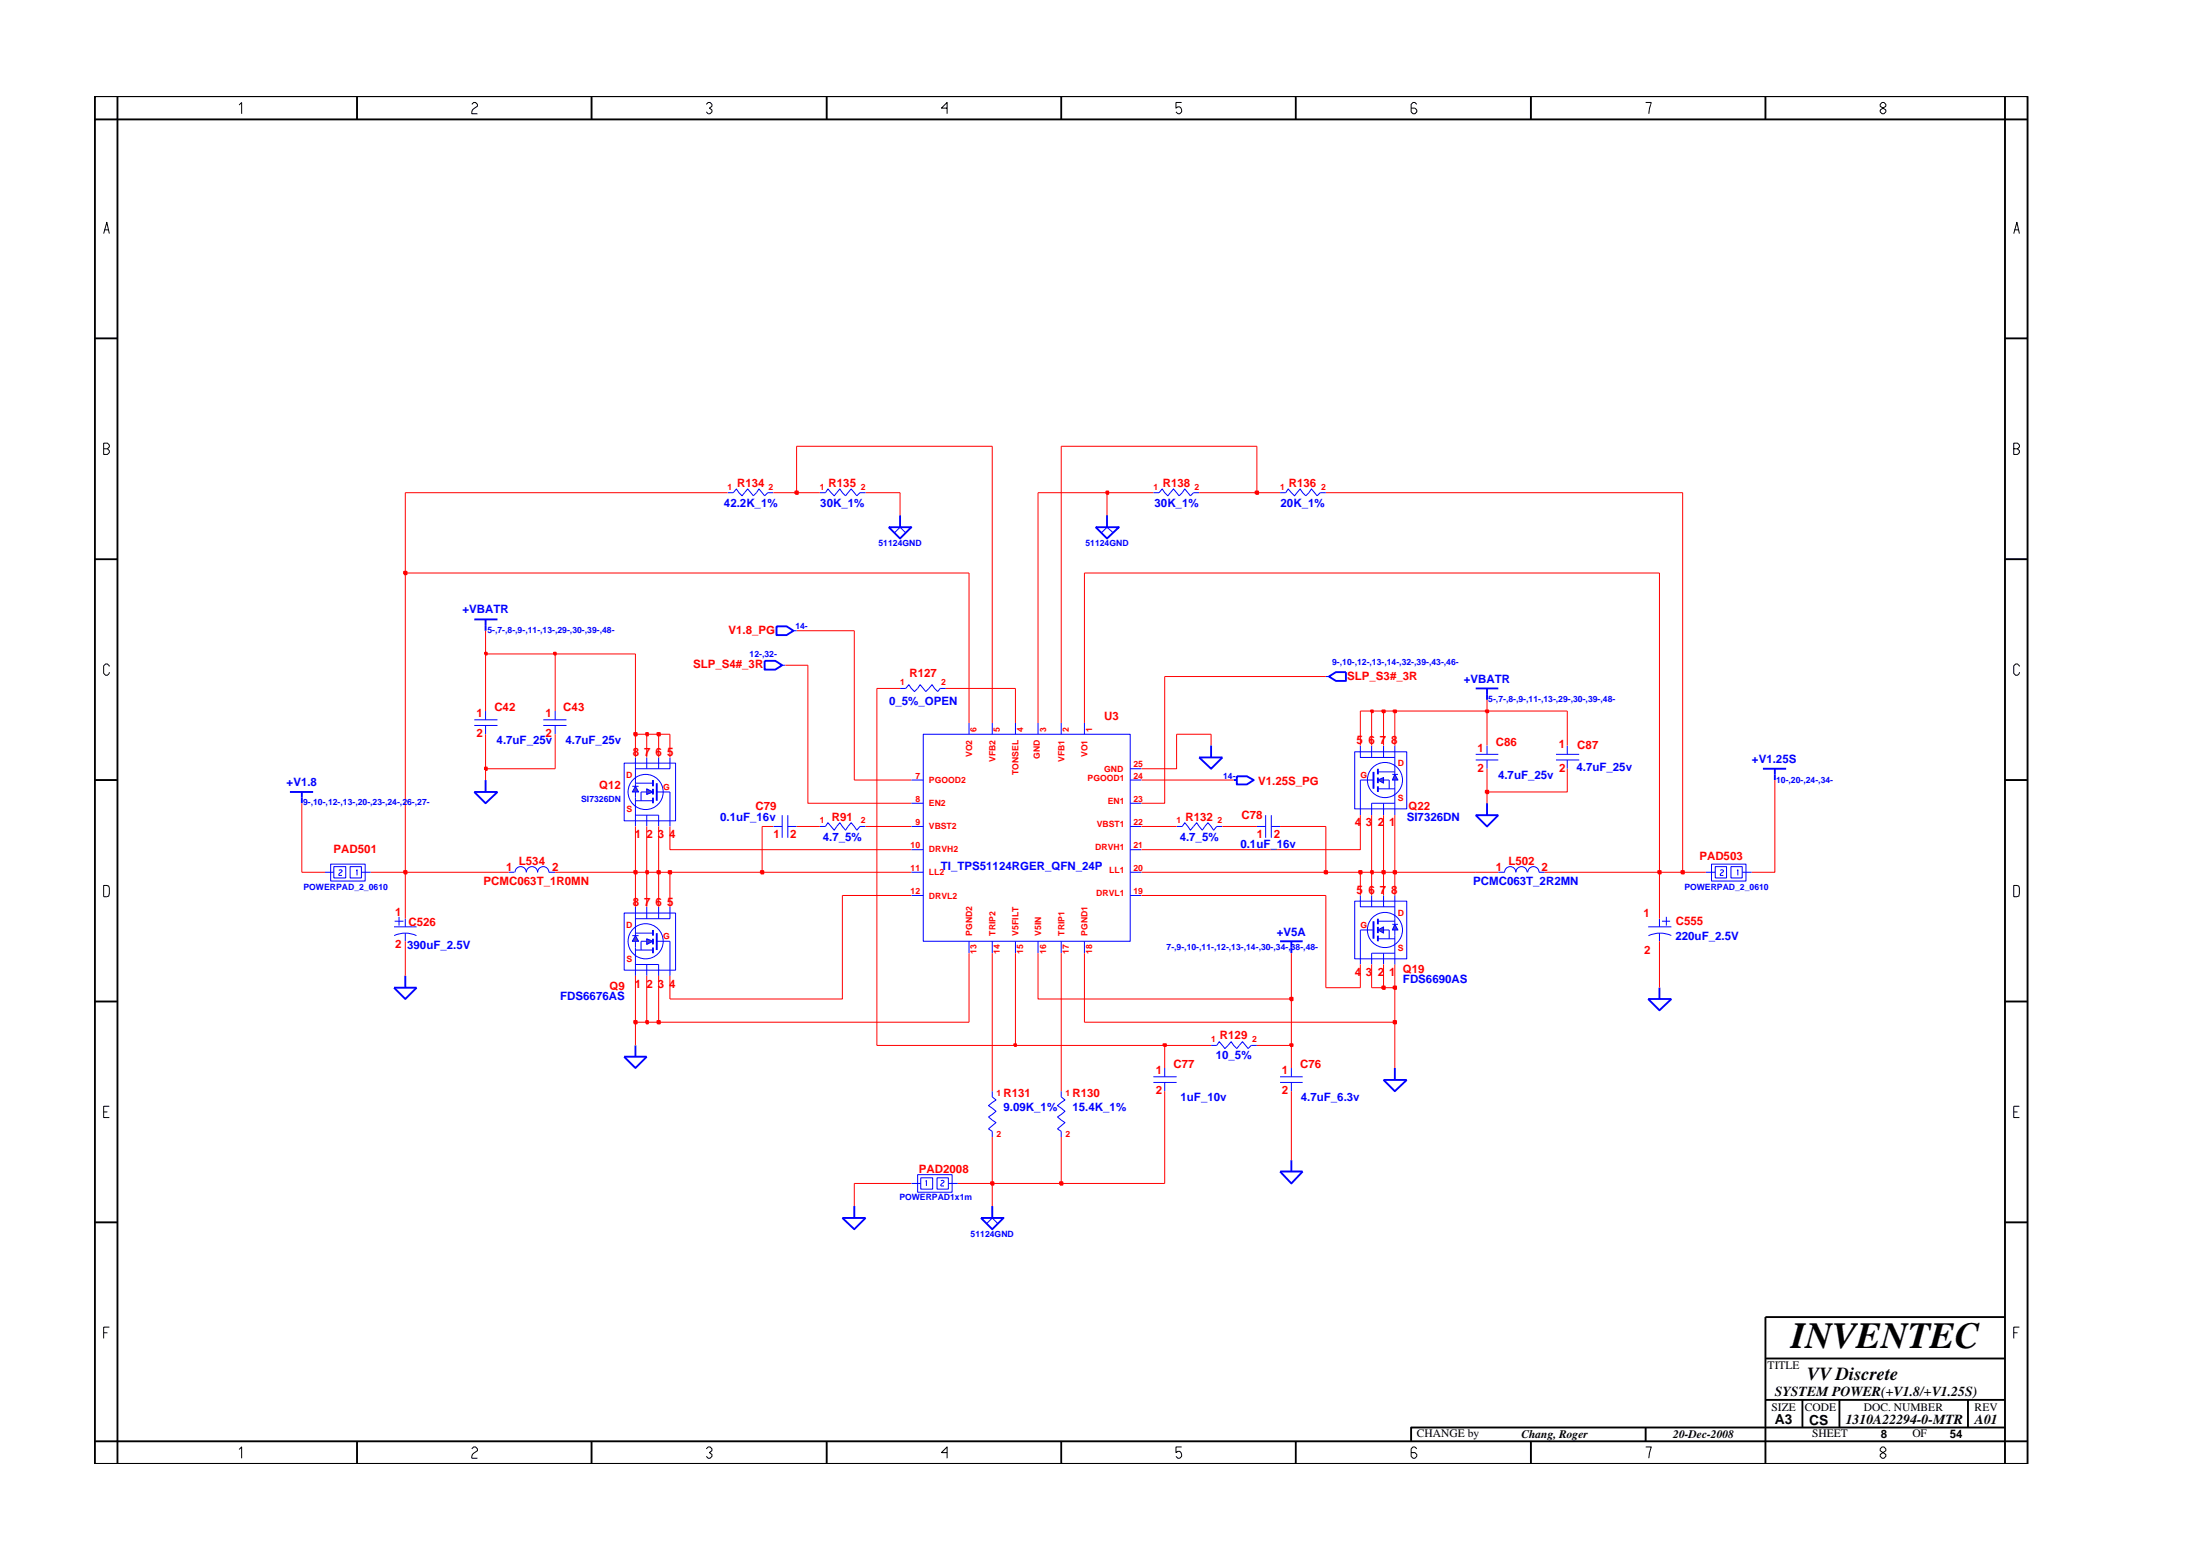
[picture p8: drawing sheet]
<svg xmlns="http://www.w3.org/2000/svg" width="297mm" height="210mm" viewBox="0 0 297 210" stroke-linecap="round" stroke-linejoin="round" font-family="sans-serif">
<path d="M88.7 125.9v2.3" fill="none" stroke="#00f" stroke-width=".25"/>
<path d="M88.7 127h1.8" fill="none" stroke="#00f" stroke-width=".14"/>
<path d="M85.8 126.3l.4 .7h-.8z" fill="#3c3cc8"/>
<path d="M85.4 126.3h.8M85.8 126.3l.4 .7h-.8z" fill="none" stroke="#00f" stroke-width=".14"/>
<path d="M87.3 126.7l.9 .3-.9 .5z" fill="#3c3cc8"/>
<g fill="none" stroke="#00f" stroke-width=".14">
<path d="M88.7 106.9h1.8M84.3 123.2h6.9v7.7h-6.9zM85.8 122.4v3.9M85.8 127v4.7M85.8 130.2h3.1v1.5M85.8 128.2h2.4M85.8 125.9h2.4M87.3 127h-.7v1.2M87.3 122.4v1.6M87.3 130.2v1.5M87.3 126.7l.9 .3-.9 .5zM88.9 122.4v1.6"/>
<path d="M90.5 122.4v1.6h-4.7M90.5 127v4.7"/>
<circle cx="87.2" cy="127" r="2.37"/>
</g>
<path d="M88.7 105.7v2.4M88.2 125.5v.8M88.2 126.7v.8M88.2 127.9v.7" fill="none" stroke="#00f" stroke-width=".25"/>
<path d="M85.8 106.1l.4 .8h-.8z" fill="#3c3cc8"/>
<path d="M85.4 106.1h.8M85.8 106.1l.4 .8h-.8z" fill="none" stroke="#00f" stroke-width=".14"/>
<path d="M87.3 106.5l.9 .4-.9 .3z" fill="#3c3cc8"/>
<g fill="none" stroke="#00f" stroke-width=".14">
<path d="M105.6 89.8h.4M124.7 99.1h27.9v27.9h-27.9zM130.8 97.6v1.5M134 97.6v1.5M137.1 97.6v1.5M140.2 97.6v1.5M143.3 97.6v1.5M146.4 97.6v1.5M179 91.3h.4M68.7 117.7h.8M69.5 117.7a.76 .76 0 0 1 .8-.7 .76 .76 0 0 1 .8 .7 .76 .76 0 0 1 .7-.7 .76 .76 0 0 1 .8 .7 .76 .76 0 0 1 .7-.7 .76 .76 0 0 1 .8 .7h.9M84.3 103h6.9v7.8h-6.9z"/>
<path d="M85.8 102.2v3.9M85.8 106.9v4.6M85.8 110h3.1v1.5M85.8 108.1h2.4M85.8 105.7h2.4M87.3 106.9h-.7v1.2M87.3 102.2v1.5M87.3 110v1.5M87.3 106.5l.9 .4-.9 .3zM88.9 102.2v1.5M90.5 102.2v1.5h-4.7M90.5 106.9v4.6"/>
<path d="M104.4 111.5h1.2M105.6 110v3.1M106.4 111.5h1.2M106.4 110v3.1M123 105.3h1.7M123 111.5h1.7M123 117.7h1.7M123 108.4h1.7M123 114.7h1.7M152.6 105.3h1.5M152.6 111.5h1.5M152.6 117.7h1.5"/>
<path d="M152.6 103.7h1.5M152.6 108.4h1.5M152.6 114.7h1.5M169.7 111.5h1.2M170.9 110v3.1M171.6 111.5h1.2M171.6 110v3.1M183.7 105.3h1.7M210.1 101.8h3.1M210.1 102.6h3.1M211.6 100.6v1.2M211.6 102.6v1.1"/>
<path d="M230.3 117.7h1.3M231.1 116.6h4.6v2.3h-4.6zM231.6 117h1.5v1.5h-1.5zM232.3 117.5l.1-.1 .3 .1v.1l-.4 .4v.1h.4M233.7 117h1.5v1.5h-1.5zM234.6 117.5v-.1v.7M235.2 117.7h1.3M123 120.8h1.7M130.8 127v1.6M134 127v1.6M137.1 127v1.6M140.2 127v1.6"/>
<path d="M143.3 127v1.6M146.4 127v1.6M152.6 120.8h1.5M155.7 145.3h3.2M155.7 146.1h3.2M157.3 144.1v1.2M157.3 146.1v1.2M163.5 141.1h.8l.3-.5 .8 .9 .8-.9 .8 .9 .8-.9 .7 .9 .4-.4h.8M133.2 165.1l.8-.7 .7 .7"/>
<circle cx="87.2" cy="106.9" r="2.37"/>
</g>
<g fill="none" stroke="#00f" stroke-width=".25">
<path d="M103.2 89.2h1.5l.9 .6-.9 .6h-1.5zM179.4 91.3l1-.6h1.3v1.2h-1.3zM88.2 105.3v.8M88.2 106.5v.7M88.2 107.6v.8M161.9 102.2h3.1l-1.5 1.5zM163.5 100.6v1.6M185.4 104.2v2.3M199.2 110h3.1l-1.5 1.5zM200.8 108.4v1.6M238 103.7h3.2M239.6 103.7v1.6"/>
<path d="M222.5 134.8h3.2l-1.6 1.5zM224.1 133.3v1.5M84.3 142.6h3l-1.5 1.5zM85.8 141.1v1.5M186.8 145.7h3.1l-1.6 1.6zM188.3 144.1v1.6M132.4 164.4h3.1l-1.5 1.5zM134 162.8v1.6"/>
</g>
<path d="M188.3 104.5l.5 .8h-.8z" fill="#3c3cc8"/>
<path d="M188 104.5h.8M188.3 104.5l.5 .8h-.8z" fill="none" stroke="#00f" stroke-width=".14"/>
<path d="M186 105.3l.8-.4v.8z" fill="#3c3cc8"/>
<g fill="none" stroke="#00f" stroke-width=".14">
<path d="M110.7 66.5h.7l.4-.5 .8 .9 .8-.9 .8 .9 .7-.9 .8 .9 .4-.4h.8M148.7 71.9l.8-.8 .8 .8M73.3 97.9h3.2M73.3 97.1h3.2M75 96v1.1M75 97.9v1.2M121.5 92.9h.8l.4-.5 .8 .9 .7-.9 .8 .9 .8-.9 .8 .9 .3-.4h.8M110.7 111.5h.7l.4-.5 .8 1 .8-1 .8 1 .7-1 .8 1 .4-.5h.8M158.9 111.5h.7l.4-.5 .7 1 .9-1 .7 1 .8-1 .8 1 .4-.5h.7M182.9 101.5h7v7.7h-7zM183.7 105.3v4.7M183.7 100.6v1.6h4.6"/>
<path d="M185.2 100.6v1.6M186 105.3l.8-.4v.8zM186 106.5h2.3M186 104.2h2.3M186.8 105.3h.8v1.2M186.8 100.6v1.6M186.8 108.4v1.6M188.3 105.3v4.7M188.3 100.6v3.9M188.3 108.4h-3.1v1.6M199.2 101.8h3.1M199.2 102.6h3.1"/>
<path d="M200.8 100.6v1.2M200.8 102.6v1.1M202.3 117.7h.8a.76 .76 0 0 1 .8-.7 .76 .76 0 0 1 .8 .7 .76 .76 0 0 1 .7-.7 .76 .76 0 0 1 .8 .7M206.3 117.7a.76 .76 0 0 1 .7-.7 .76 .76 0 0 1 .8 .7h.8M183.7 125.5h1.7M222.5 125.1h3.2M224.1 124v1.1M224.1 125.9v1.1M224.4 124.3h1.1M225 123.7v1.2M225.7 126.2a3.7 3.7 0 0 0-3.1 .1M134 147.3v.7l.5 .4-1 .8 1 .8-1 .7 1 .8-1 .8 .5 .4v.7"/>
<path d="M172.8 145.3h3.1M172.8 146.1h3.1M174.4 144.1v1.2M174.4 146.1v1.2"/>
<circle cx="187" cy="105.3" r="2.37"/>
</g>
<g fill="none" stroke="#00f" stroke-width=".25">
<path d="M147.9 71.1h3.2l-1.6 1.6zM149.5 69.5v1.6M199.2 92.9h3.1M200.8 92.9v1.5M39.1 106.9h3.2M40.8 106.9v1.5M64 106.9h3.2l-1.6 1.5zM65.6 105.3v1.6M166.6 105.3h.4M167 104.8h1.3l1 .5-1 .6h-1.3zM186 103.7v.8M186 104.9v.8"/>
<path d="M186 106.1v.8M185.4 124.3v2.4M113.7 164.4h3.2l-1.6 1.5zM115.3 162.8v1.6"/>
</g>
<path d="M188.3 124.7l.5 .8h-.8z" fill="#3c3cc8"/>
<path d="M188 124.7h.8M188.3 124.7l.5 .8h-.8z" fill="none" stroke="#00f" stroke-width=".14"/>
<path d="M186 125.5l.8-.4v.8z" fill="#3c3cc8"/>
<g fill="none" stroke="#00f" stroke-width=".14">
<path d="M98.2 66.5h.8l.4-.5 .8 .9 .8-.9 .7 .9 .8-.9 .7 .9 .5-.4h.7M120.8 71.9l.7-.8 .8 .8M155.7 66.5h.8l.4-.5 .8 .9 .7-.9 .8 .9 .8-.9 .7 .9 .4-.4h.8M172.8 66.5h.8l.3-.5 .9 .9 .7-.9 .8 .9 .8-.9 .7 .9 .5-.4h.7M64 97.1h3.2M64 97.9h3.2M65.6 96v1.1M65.6 97.9v1.2M107.1 85.1h.5M43.9 117.7h1.2M44.6 116.6h4.7v2.3h-4.7zM45.1 117h1.6v1.5h-1.6z"/>
<path d="M45.7 117.5l.2-.1 .3 .1v.1l-.5 .4v.1h.5M47.3 117h1.5v1.5h-1.5zM48.1 117.5l.1-.1v.7M48.8 117.7h1.3M53.2 125.1h3M53.2 126.3a3.6 3.6 0 0 1 3 0M53.3 124.3h1.2M53.9 123.7v1.2M54.7 124v1.1M54.7 125.9v1.1M182.9 121.6h7v7.8h-7zM183.7 125.5v4.7"/>
<path d="M183.7 120.8v1.6h4.6M185.2 120.8v1.6M186 125.5l.8-.4v.8zM186 126.7h2.3M186 124.3h2.3M186.8 125.5h.8v1.2M186.8 120.8v1.6M186.8 128.6v1.6M188.3 125.5v4.7M188.3 120.8v3.9M188.3 128.6h-3.1v1.6M123 159.7h1.3"/>
<path d="M123.9 158.5h4.7v2.4h-4.7zM124.3 158.9h1.6v1.6h-1.6zM125 159.5l.1-.2v.7M126.5 158.9h1.5v1.6h-1.5zM127 159.4l.2-.1 .3 .1v.1l-.5 .4v.1h.5M128 159.7h1.3M143.3 147.3v.7l.5 .4-1 .8 1 .8-1 .7 1 .8-1 .8 .5 .4v.7"/>
<circle cx="187" cy="125.5" r="2.37"/>
</g>
<g fill="none" stroke="#00f" stroke-width=".25">
<path d="M120 71.1h3l-1.5 1.6zM121.5 69.5v1.6M64 83.6h3.2M65.6 83.6v1.5M104.8 84.5h1.4l.9 .6-.9 .6h-1.4zM53.2 133.3h3l-1.5 1.5zM54.7 131.7v1.6M172.8 127h3.1M174.4 127v1.6M186 124v.7M186 125.1v.8M186 126.3v.7"/>
<path d="M172.8 158.1h3.1l-1.5 1.6zM174.4 156.6v1.5"/>
</g>
<path d="M123 159.7h-7.7v3.1M129.3 159.7h4.7v3.1" fill="none" stroke="#f00" stroke-width=".14"/>
<path d="M133.8 159.5h.3v.4h-.3z" fill="#8e2323"/>
<path d="M133.8 159.5h.3v.4h-.3z" fill="none" stroke="#f00" stroke-width=".25"/>
<path d="M134 153.4v6.3h9.3" fill="none" stroke="#f00" stroke-width=".14"/>
<path d="M143.1 159.5h.4v.4h-.4z" fill="#8e2323"/>
<path d="M143.1 159.5h.4v.4h-.4z" fill="none" stroke="#f00" stroke-width=".25"/>
<path d="M118.4 92.9v48.2h18.7M85.8 138v3.1M134 128.6v18.7M143.3 128.6v18.7M188.3 138v6.1M157.3 147.3v12.4h-14v-6.3M157.3 141.1v3M174.4 141.1v3M174.4 147.3v9.3" fill="none" stroke="#f00" stroke-width=".14"/>
<path d="M136.9 140.9h.3v.3h-.3z" fill="#8e2323"/>
<path d="M136.9 140.9h.3v.3h-.3z" fill="none" stroke="#f00" stroke-width=".25"/>
<path d="M137.1 128.6v12.5h20.2" fill="none" stroke="#f00" stroke-width=".14"/>
<path d="M157.1 140.9h.3v.3h-.3z" fill="#8e2323"/>
<path d="M157.1 140.9h.3v.3h-.3z" fill="none" stroke="#f00" stroke-width=".25"/>
<path d="M157.3 141.1h6.2M169.7 141.1h4.7" fill="none" stroke="#f00" stroke-width=".14"/>
<path d="M174.2 140.9h.3v.3h-.3z" fill="#8e2323"/>
<path d="M174.2 140.9h.3v.3h-.3z" fill="none" stroke="#f00" stroke-width=".25"/>
<path d="M174.4 134.8v6.3" fill="none" stroke="#f00" stroke-width=".14"/>
<path d="M85.6 137.8h.4v.3h-.4z" fill="#8e2323"/>
<path d="M85.6 137.8h.4v.3h-.4z" fill="none" stroke="#f00" stroke-width=".25"/>
<path d="M85.8 131.7v6.3h1.5" fill="none" stroke="#f00" stroke-width=".14"/>
<path d="M87.2 137.8h.3v.3h-.3z" fill="#8e2323"/>
<path d="M87.2 137.8h.3v.3h-.3z" fill="none" stroke="#f00" stroke-width=".25"/>
<path d="M87.3 131.7v6.3h1.6" fill="none" stroke="#f00" stroke-width=".14"/>
<path d="M88.8 137.8h.3v.3h-.3z" fill="#8e2323"/>
<path d="M88.8 137.8h.3v.3h-.3z" fill="none" stroke="#f00" stroke-width=".25"/>
<path d="M130.8 128.6v9.4h-41.9v-6.3M146.4 128.6v9.4h41.9" fill="none" stroke="#f00" stroke-width=".14"/>
<path d="M188.2 137.8h.3v.3h-.3z" fill="#8e2323"/>
<path d="M188.2 137.8h.3v.3h-.3z" fill="none" stroke="#f00" stroke-width=".25"/>
<path d="M113.7 120.8v14h-23.2v-3.1M140.2 128.6v6.2h34.2M188.3 133.3v4.7" fill="none" stroke="#f00" stroke-width=".14"/>
<path d="M174.2 134.6h.3v.4h-.3z" fill="#8e2323"/>
<path d="M174.2 134.6h.3v.4h-.3z" fill="none" stroke="#f00" stroke-width=".25"/>
<path d="M174.4 128.6v6.2M179 120.8v12.5h4.7v-3.1M185.2 130.2v3.1h1.6" fill="none" stroke="#f00" stroke-width=".14"/>
<path d="M186.6 133.1h.4v.4h-.4z" fill="#8e2323"/>
<path d="M186.6 133.1h.4v.4h-.4z" fill="none" stroke="#f00" stroke-width=".25"/>
<path d="M186.8 130.2v3.1h1.5" fill="none" stroke="#f00" stroke-width=".14"/>
<path d="M188.2 133.1h.3v.4h-.3z" fill="#8e2323"/>
<path d="M188.2 133.1h.3v.4h-.3z" fill="none" stroke="#f00" stroke-width=".25"/>
<g fill="none" stroke="#f00" stroke-width=".14">
<path d="M40.8 108.4v9.3h3.1M50.1 117.7h4.6v6.3M85.8 117.7v4.7M87.3 117.7v4.7M88.9 117.7v4.7M90.5 117.7v4.7M183.7 117.7v3.1M185.2 117.7v3.1M186.8 117.7v3.1M188.3 117.7v3.1M224.1 117.7v6.3M54.7 127v4.7"/>
<path d="M113.7 120.8h9.3M154.1 120.8h24.9M188.3 130.2v3.1M224.1 127v6.3"/>
</g>
<path d="M54.6 117.5h.3v.4h-.3z" fill="#8e2323"/>
<path d="M54.6 117.5h.3v.4h-.3z" fill="none" stroke="#f00" stroke-width=".25"/>
<path d="M54.7 77.3v40.4h14M75 117.7h10.8" fill="none" stroke="#f00" stroke-width=".14"/>
<path d="M85.6 117.5h.4v.4h-.4z" fill="#8e2323"/>
<path d="M85.6 117.5h.4v.4h-.4z" fill="none" stroke="#f00" stroke-width=".25"/>
<path d="M85.8 111.5v6.2h1.5" fill="none" stroke="#f00" stroke-width=".14"/>
<path d="M87.2 117.5h.3v.4h-.3z" fill="#8e2323"/>
<path d="M87.2 117.5h.3v.4h-.3z" fill="none" stroke="#f00" stroke-width=".25"/>
<path d="M87.3 111.5v6.2h1.6" fill="none" stroke="#f00" stroke-width=".14"/>
<path d="M88.8 117.5h.3v.4h-.3z" fill="#8e2323"/>
<path d="M88.8 117.5h.3v.4h-.3z" fill="none" stroke="#f00" stroke-width=".25"/>
<path d="M88.9 111.5v6.2h1.6" fill="none" stroke="#f00" stroke-width=".14"/>
<path d="M90.3 117.5h.3v.4h-.3z" fill="#8e2323"/>
<path d="M90.3 117.5h.3v.4h-.3z" fill="none" stroke="#f00" stroke-width=".25"/>
<path d="M90.5 117.7h12.4" fill="none" stroke="#f00" stroke-width=".14"/>
<path d="M102.7 117.5h.4v.4h-.4z" fill="#8e2323"/>
<path d="M102.7 117.5h.4v.4h-.4z" fill="none" stroke="#f00" stroke-width=".25"/>
<path d="M102.9 111.5v6.2h20.1M154.1 117.7h24.9" fill="none" stroke="#f00" stroke-width=".14"/>
<path d="M178.8 117.5h.4v.4h-.4z" fill="#8e2323"/>
<path d="M178.8 117.5h.4v.4h-.4z" fill="none" stroke="#f00" stroke-width=".25"/>
<path d="M179 111.5v6.2h4.7" fill="none" stroke="#f00" stroke-width=".14"/>
<path d="M183.5 117.5h.3v.4h-.3z" fill="#8e2323"/>
<path d="M183.5 117.5h.3v.4h-.3z" fill="none" stroke="#f00" stroke-width=".25"/>
<path d="M183.7 117.7h1.5" fill="none" stroke="#f00" stroke-width=".14"/>
<path d="M185.1 117.5h.3v.4h-.3z" fill="#8e2323"/>
<path d="M185.1 117.5h.3v.4h-.3z" fill="none" stroke="#f00" stroke-width=".25"/>
<path d="M185.2 110v7.7h1.6" fill="none" stroke="#f00" stroke-width=".14"/>
<path d="M186.6 117.5h.4v.4h-.4z" fill="#8e2323"/>
<path d="M186.6 117.5h.4v.4h-.4z" fill="none" stroke="#f00" stroke-width=".25"/>
<path d="M186.8 110v7.7h1.5" fill="none" stroke="#f00" stroke-width=".14"/>
<path d="M188.2 117.5h.3v.4h-.3z" fill="#8e2323"/>
<path d="M188.2 117.5h.3v.4h-.3z" fill="none" stroke="#f00" stroke-width=".25"/>
<path d="M188.3 110v7.7h14M208.6 117.7h15.5" fill="none" stroke="#f00" stroke-width=".14"/>
<path d="M223.9 117.5h.3v.4h-.3z" fill="#8e2323"/>
<path d="M223.9 117.5h.3v.4h-.3z" fill="none" stroke="#f00" stroke-width=".25"/>
<path d="M224.1 77.3v40.4h3.1" fill="none" stroke="#f00" stroke-width=".14"/>
<path d="M227 117.5h.4v.4h-.4z" fill="#8e2323"/>
<path d="M227 117.5h.4v.4h-.4z" fill="none" stroke="#f00" stroke-width=".25"/>
<g fill="none" stroke="#f00" stroke-width=".14">
<path d="M227.2 66.5v51.2h3.1M109.1 89.8v18.6h13.9M157.3 91.3v17.1h-3.2M90.5 111.5v3.2h32.5M102.9 111.5h1.5M107.6 111.5h3.1M116.9 111.5h6.1M154.1 111.5h4.8M165 111.5h4.7M172.8 111.5h6.2M183.7 110v4.7h-29.6M200.8 106.9v1.5"/>
<path d="M239.6 105.3v12.4h-3.1"/>
</g>
<path d="M200.6 106.7h.3v.3h-.3z" fill="#8e2323"/>
<path d="M200.6 106.7h.3v.3h-.3z" fill="none" stroke="#f00" stroke-width=".25"/>
<path d="M115.3 85.1v20.2h7.7M65.6 103.7v1.6M154.1 105.3h12.5M200.8 103.7v3.2h10.8v-3.2" fill="none" stroke="#f00" stroke-width=".14"/>
<path d="M65.5 103.6h.2v.3h-.2z" fill="#8e2323"/>
<path d="M65.5 103.6h.2v.3h-.2z" fill="none" stroke="#f00" stroke-width=".25"/>
<g fill="none" stroke="#f00" stroke-width=".14">
<path d="M75 99.1v4.6h-9.4v-4.6M85.8 99.1v3.1M87.3 99.1v3.1M88.9 99.1v3.1M90.5 99.1v3.1M158.9 99.1v4.6h-4.8M163.5 99.1v1.5M183.7 96v4.6M185.2 96v4.6M186.8 96v4.6M188.3 96v4.6M200.8 96v4.6"/>
<path d="M211.6 96v4.6"/>
</g>
<path d="M85.6 98.9h.4v.4h-.4z" fill="#8e2323"/>
<path d="M85.6 98.9h.4v.4h-.4z" fill="none" stroke="#f00" stroke-width=".25"/>
<path d="M85.8 88.3v10.8h1.5" fill="none" stroke="#f00" stroke-width=".14"/>
<path d="M87.2 98.9h.3v.4h-.3z" fill="#8e2323"/>
<path d="M87.2 98.9h.3v.4h-.3z" fill="none" stroke="#f00" stroke-width=".25"/>
<path d="M87.3 99.1h1.6" fill="none" stroke="#f00" stroke-width=".14"/>
<path d="M88.8 98.9h.3v.4h-.3z" fill="#8e2323"/>
<path d="M88.8 98.9h.3v.4h-.3z" fill="none" stroke="#f00" stroke-width=".25"/>
<path d="M130.8 77.3v20.3M134 60.2v37.4M140.2 66.5v31.1M143.3 60.2v37.4M146.4 77.3v20.3M65.6 88.3v7.7M75 88.3v7.7M88.9 99.1h1.6M137.1 92.9v4.7M158.9 99.1h4.6M183.7 96h1.5" fill="none" stroke="#f00" stroke-width=".14"/>
<path d="M185.1 95.9h.3v.2h-.3z" fill="#8e2323"/>
<path d="M185.1 95.9h.3v.2h-.3z" fill="none" stroke="#f00" stroke-width=".25"/>
<path d="M185.2 96h1.6" fill="none" stroke="#f00" stroke-width=".14"/>
<path d="M186.6 95.9h.4v.2h-.4z" fill="#8e2323"/>
<path d="M186.6 95.9h.4v.2h-.4z" fill="none" stroke="#f00" stroke-width=".25"/>
<path d="M186.8 96h1.5" fill="none" stroke="#f00" stroke-width=".14"/>
<path d="M188.2 95.9h.3v.2h-.3z" fill="#8e2323"/>
<path d="M188.2 95.9h.3v.2h-.3z" fill="none" stroke="#f00" stroke-width=".25"/>
<path d="M188.3 96h12.5" fill="none" stroke="#f00" stroke-width=".14"/>
<path d="M200.6 95.9h.3v.2h-.3z" fill="#8e2323"/>
<path d="M200.6 95.9h.3v.2h-.3z" fill="none" stroke="#f00" stroke-width=".25"/>
<path d="M106 89.8h3.1M118.4 92.9h3.1M127.7 92.9h9.4M157.3 91.3h21.7M200.8 94.4v1.6h10.8" fill="none" stroke="#f00" stroke-width=".14"/>
<path d="M65.5 88.1h.2v.2h-.2z" fill="#8e2323"/>
<path d="M65.5 88.1h.2v.2h-.2z" fill="none" stroke="#f00" stroke-width=".25"/>
<path d="M65.6 85.1v3.2h9.4" fill="none" stroke="#f00" stroke-width=".14"/>
<path d="M74.8 88.1h.2v.2h-.2z" fill="#8e2323"/>
<path d="M74.8 88.1h.2v.2h-.2z" fill="none" stroke="#f00" stroke-width=".25"/>
<path d="M75 88.3h10.8M107.6 85.1h7.7" fill="none" stroke="#f00" stroke-width=".14"/>
<path d="M54.6 77.2h.3v.3h-.3z" fill="#8e2323"/>
<path d="M54.6 77.2h.3v.3h-.3z" fill="none" stroke="#f00" stroke-width=".25"/>
<path d="M98.2 66.5h-43.5v10.8h76.1M104.4 66.5h3.2M121.5 66.5v3M146.4 77.3h77.7M149.5 66.5v3" fill="none" stroke="#f00" stroke-width=".14"/>
<path d="M107.4 66.3h.3v.4h-.3z" fill="#8e2323"/>
<path d="M107.4 66.3h.3v.4h-.3z" fill="none" stroke="#f00" stroke-width=".25"/>
<path d="M107.6 60.2v6.3h3.1M116.9 66.5h4.6M140.2 66.5h9.3" fill="none" stroke="#f00" stroke-width=".14"/>
<path d="M149.4 66.3h.2v.4h-.2z" fill="#8e2323"/>
<path d="M149.4 66.3h.2v.4h-.2z" fill="none" stroke="#f00" stroke-width=".25"/>
<path d="M149.5 66.5h6.2M161.9 66.5h7.8" fill="none" stroke="#f00" stroke-width=".14"/>
<path d="M169.5 66.3h.4v.4h-.4z" fill="#8e2323"/>
<path d="M169.5 66.3h.4v.4h-.4z" fill="none" stroke="#f00" stroke-width=".25"/>
<path d="M107.6 60.2h26.4M143.3 60.2h26.4v6.3h3.1M179 66.5h48.2" fill="none" stroke="#f00" stroke-width=".14"/>
<g fill="none" stroke="#000" stroke-width=".25">
<path d="M12.8 13h261v184.6h-261zM12.8 16.1h261M15.9 13v184.6M48.2 13v3.1M79.9 13v3.1M111.6 13v3.1M143.3 13v3.1M174.9 13v3.1M206.7 13v3.1M238.4 13v3.1M270.7 13v184.6M12.8 45.7h3.1"/>
<path d="M270.7 45.7h3.1M12.8 75.5h3.1M270.7 75.5h3.1M12.8 105.3h3.1M270.7 105.3h3.1M12.8 135.2h3.1M270.7 135.2h3.1M12.8 165h3.1M270.7 177.7h-32.3v19.9M270.7 165h3.1M48.2 194.5v3.1M79.9 194.5v3.1"/>
<path d="M111.6 194.5v3.1M143.3 194.5v3.1M174.9 194.5v3.1M206.7 194.5v3.1M222.2 192.6v1.9M238.4 183.3h32.3M238.4 188.9h32.3M243.4 188.9v3.7M248.4 188.9v3.7M265.7 188.9v3.7M270.7 192.6h-80.2v1.9M273.8 194.5h-261"/>
</g>
<g fill="none" stroke="#000" stroke-width=".14">
<path d="M32.3 14.2l.3-.4v1.6M63.7 14.1l.3-.3h.2l.3 .3v.2l-.5 .4-.3 .4v.3h.8M95.4 14.1l.2-.3h.3l.2 .3v.2l-.3 .3 .3 .2v.3l-.2 .3h-.3l-.2-.3M127.9 14.6h-.8l.8-.8v1.6M159.5 13.8h-.7v.8l.2-.2a.5 .5 0 0 1 .5 .7l-.2 .3h-.3l-.2-.3M191.3 14.1l-.3-.3h-.2l-.3 .3v1l.3 .3h.2l.3-.3v-.3l-.3-.2h-.5M222.2 13.8h.8l-.4 1.6M254.1 13.8l-.2 .3v.2l.7 .5v.3l-.2 .3h-.3l-.2-.3v-.3l.7-.5v-.2l-.2-.3zM14 31.5l.4-1.5 .4 1.5M14.1 31h.6M271.9 31.5l.4-1.5 .4 1.5M272 31h.6"/>
<path d="M14 59.8h.5l.3 .3v.2l-.3 .3 .3 .2v.3l-.3 .2h-.5zM14 60.6h.5M271.9 60.6h.5l.3-.3v-.2l-.3-.3h-.5v1.5h.5l.3-.2v-.3l-.3-.2M14.8 89.9l-.3-.3h-.2l-.3 .3v1l.3 .2h.2l.3-.2v-.2M272.7 89.9l-.3-.3h-.3l-.2 .3v1l.2 .2h.3l.3-.2v-.2M14 119.5l.7 .1 .1 .2-.1 1.1-.7 .1zM271.9 119.5l.7 .1 .1 .2-.1 1.1-.7 .1zM14 150.1h.5M14.8 149.3h-.8v1.5h.8M271.9 150.1h.5M272.7 149.3h-.8v1.5h.8M14 179.9h.5"/>
<path d="M14.8 179.1h-.8v1.5M271.9 179.9h.5M272.7 179.1h-.8v1.5M32.3 195.6l.3-.3v1.5M63.7 195.5l.3-.2h.2l.3 .2v.3l-.7 .5-.1 .2v.3h.8M95.4 195.5l.2-.2h.3l.2 .2v.3l-.3 .2 .3 .3v.2l-.2 .3h-.3l-.2-.3M127.9 196h-.8l.8-.7v1.5M159.5 195.3h-.7v.7l.2-.1a.5 .5 0 0 1 .5 .6l-.2 .3h-.3l-.2-.3M191.3 195.5l-.3-.2h-.2l-.3 .2v1l.3 .3h.2l.3-.3v-.2l-.3-.3h-.5M222.2 195.3h.8l-.4 1.5M254.1 195.3l-.2 .2v.3l.7 .5v.2l-.2 .3h-.3l-.2-.3v-.2l.7-.5v-.3l-.2-.2z"/>
</g>
<text font-size="5" x="241.8" y="182">INVENTEC</text>
<text font-size="2.5" x="244" y="186.3">VV Discrete</text>
<g font-size="1.9">
<text x="239.6" y="188.3">SYSTEM POWER(+V1.8/+V1.25S)</text>
<text x="239.6" y="192.2">A3</text>
<text x="244.3" y="192.3">CS</text>
<text x="249.2" y="192.2">1310A22294-0-MTR</text>
<text x="266.6" y="192.2">A01</text>
</g>
<g font-size="1.6" fill="#f00">
<text x="99.5" y="65.7">R134</text>
<text x="111.9" y="65.7">R135</text>
<text x="157" y="65.7">R138</text>
<text x="174" y="65.7">R136</text>
<text x="98.4" y="85.5">V1.8_PG</text>
<text x="93.6" y="90.2">SLP_S4#_3R</text>
<text x="122.8" y="91.3">R127</text>
<text x="181.9" y="91.7">SLP_S3#_3R</text>
<text x="64.4" y="96.8">1</text>
<text x="64.4" y="99.5">2</text>
<text x="66.7" y="96">C42</text>
<text x="73.7" y="96.8">1</text>
<text x="73.7" y="99.5">2</text>
<text x="76.1" y="96">C43</text>
<text x="149.1" y="97.1">U3</text>
<text x="183.2" y="100.4">5</text>
<text x="184.8" y="100.4">6</text>
<text x="186.3" y="100.4">7</text>
<text x="187.8" y="100.4">8</text>
<text x="199.5" y="101.5">1</text>
<text x="202" y="100.7">C86</text>
<text x="210.5" y="100.9">1</text>
<text x="213" y="101">C87</text>
<text x="80.9" y="106.5">Q12</text>
<text x="85.4" y="102.1">8</text>
<text x="87" y="102.1">7 6</text>
<text x="90.1" y="102.1">5</text>
<text x="169.9" y="105.9">V1.25S_PG</text>
<text x="199.5" y="104.1">2</text>
<text x="210.5" y="104.2">2</text>
<text x="85.7" y="113.1">1 2 3</text>
<text x="90.4" y="113.1">4</text>
<text x="102" y="109.3">C79</text>
<text x="104.4" y="113.1">1</text>
<text x="106.7" y="113.1">2</text>
<text x="112.3" y="110.8">R91</text>
<text x="160.1" y="110.8">R132</text>
<text x="167.6" y="110.6">C78</text>
<text x="169.7" y="113.1">1</text>
<text x="172" y="113.1">2</text>
<text x="182.9" y="111.5">4</text>
<text x="184.4" y="111.5">3</text>
<text x="186" y="111.5">2</text>
<text x="187.6" y="111.5">1</text>
<text x="190.2" y="109.2">Q22</text>
<text x="45" y="115.1">PAD501</text>
<text x="65.3" y="119.5">PCMC063T_1R0MN</text>
<text x="68.4" y="117.5">1</text>
<text x="70.1" y="116.8">L534</text>
<text x="74.5" y="117.5">2</text>
<text x="202" y="117.5">1</text>
<text x="203.7" y="116.8">L502</text>
<text x="208.1" y="117.5">2</text>
<text x="229.4" y="116.1">PAD503</text>
<text x="53.4" y="123.6">1</text>
<text x="55.1" y="124.9">C526</text>
<text x="85.4" y="122.2">8</text>
<text x="87" y="122.2">7 6 5</text>
<text x="183.2" y="120.7">5</text>
<text x="184.8" y="120.7">6</text>
<text x="186.3" y="120.7">7</text>
<text x="187.8" y="120.7">8</text>
<text x="221.9" y="123.8">1</text>
<text x="226.3" y="124.8">C555</text>
<text x="53.4" y="127.9">2</text>
<text x="182.9" y="131.7">4</text>
<text x="184.4" y="131.7">3</text>
<text x="186" y="131.7">2</text>
<text x="187.6" y="131.7">1</text>
<text x="189.4" y="131.3">Q19</text>
<text x="222" y="128.7">2</text>
<text x="82.3" y="133.5">Q9</text>
<text x="85.7" y="133.3">1 2</text>
<text x="88.8" y="133.3">3</text>
<text x="90.4" y="133.3">4</text>
<text x="164.7" y="140.2">R129</text>
<text x="135.5" y="148">R131</text>
<text x="144.8" y="148">R130</text>
<text x="156.1" y="144.9">1</text>
<text x="156.1" y="147.7">2</text>
<text x="158.4" y="144.1">C77</text>
<text x="173.1" y="144.9">1</text>
<text x="173.1" y="147.7">2</text>
<text x="175.5" y="144.1">C76</text>
<text x="124.1" y="158.3">PAD2008</text>
</g>
<g font-size="1.6" fill="#00f">
<text x="97.7" y="68.4">42.2K_1%</text>
<text x="110.8" y="68.4">30K_1%</text>
<text x="155.9" y="68.4">30K_1%</text>
<text x="172.9" y="68.4">20K_1%</text>
<text x="62.4" y="82.7">+VBATR</text>
<text x="120" y="95.2">0_5%_OPEN</text>
<text x="197.6" y="92.1">+VBATR</text>
<text x="67.1" y="100.4">4.7uF_25v</text>
<text x="76.4" y="100.4">4.7uF_25v</text>
<text x="38.7" y="106.1">+V1.8</text>
<text x="202.3" y="105.1">4.7uF_25v</text>
<text x="212.8" y="104.1">4.7uF_25v</text>
<text x="236.5" y="103">+V1.25S</text>
<text x="97.2" y="110.8">0.1uF_16v</text>
<text x="111.1" y="113.5">4.7_5%</text>
<text x="159.3" y="113.5">4.7_5%</text>
<text x="189.9" y="110.8">SI7326DN</text>
<text x="127" y="117.4">TI_TPS51124RGER_QFN_24P</text>
<text x="167.5" y="114.4">0.1uF_16v</text>
<text x="198.9" y="119.5">PCMC063T_2R2MN</text>
<text x="55" y="128">390uF_2.5V</text>
<text x="172.4" y="126.3">+V5A</text>
<text x="226.2" y="126.9">220uF_2.5V</text>
<text x="75.6" y="135">FDS6676AS</text>
<text x="189.4" y="132.6">FDS6690AS</text>
<text x="164.1" y="142.9">10_5%</text>
<text x="135.5" y="150">9.09K_1%</text>
<text x="144.8" y="150">15.4K_1%</text>
<text x="159.4" y="148.6">1uF_10v</text>
<text x="175.6" y="148.6">4.7uF_6.3v</text>
</g>
<g font-size="1.6">
<text x="238.7" y="184.8">TITLE</text>
<text x="239.2" y="190.4">SIZE</text>
<text x="243.7" y="190.4">CODE</text>
<text x="251.6" y="190.4">DOC. NUMBER</text>
<text x="266.6" y="190.4">REV</text>
<text x="191.3" y="193.9">CHANGE by</text>
<text x="205.4" y="194.1">Chang, Roger</text>
<text x="225.9" y="194.1">20-Dec-2008</text>
<text x="244.7" y="193.9">SHEET</text>
<text x="253.9" y="194.1">8</text>
<text x="258.2" y="193.9">OF</text>
<text x="263.3" y="194.1">54</text>
</g>
<g font-size="1.2" fill="#f00">
<text x="98.2" y="66.1">1</text>
<text x="103.8" y="66.1">2</text>
<text x="110.7" y="66.1">1</text>
<text x="116.2" y="66.1">2</text>
<text x="155.7" y="66.1">1</text>
<text x="161.3" y="66.1">2</text>
<text x="172.8" y="66.1">1</text>
<text x="178.4" y="66.1">2</text>
<text x="121.5" y="92.5">1</text>
<text x="127.1" y="92.5">2</text>
<text x="131.9" y="98.7" transform="rotate(-90 131.9 98.7)">6</text>
<text x="135" y="98.7" transform="rotate(-90 135 98.7)">5</text>
<text x="138.1" y="98.7" transform="rotate(-90 138.1 98.7)">4</text>
<text x="141.3" y="98.7" transform="rotate(-90 141.3 98.7)">3</text>
<text x="144.3" y="98.7" transform="rotate(-90 144.3 98.7)">2</text>
<text x="147.4" y="98.7" transform="rotate(-90 147.4 98.7)">1</text>
<text x="84.5" y="104.9">D</text>
<text x="89.5" y="106.6">G</text>
<text x="123.6" y="105.1">7</text>
<text x="125.4" y="105.7">PGOOD2</text>
<text x="131.3" y="102.2" transform="rotate(-90 131.3 102.2)">VO2</text>
<text x="134.4" y="102.8" transform="rotate(-90 134.4 102.8)">VFB2</text>
<text x="137.5" y="104.6" transform="rotate(-90 137.5 104.6)">TONSEL</text>
<text x="140.4" y="102.4" transform="rotate(-90 140.4 102.4)">GND</text>
<text x="143.7" y="102.8" transform="rotate(-90 143.7 102.8)">VFB1</text>
<text x="146.8" y="102.2" transform="rotate(-90 146.8 102.2)">VO1</text>
<text x="146.8" y="105.4">PGOOD1</text>
<text x="149.1" y="104.2">GND</text>
<text x="153" y="105.1">24</text>
<text x="153" y="103.6">25</text>
<text x="183.7" y="104.9">G</text>
<text x="188.8" y="103.4">D</text>
<text x="84.6" y="109.6">S</text>
<text x="110.7" y="111.1">1</text>
<text x="116.2" y="111.1">2</text>
<text x="123.6" y="111.4">9</text>
<text x="123.6" y="108.2">8</text>
<text x="125.4" y="111.9">VBST2</text>
<text x="125.4" y="108.8">EN2</text>
<text x="148.1" y="111.6">VBST1</text>
<text x="149.6" y="108.5">EN1</text>
<text x="153" y="111.4">22</text>
<text x="153" y="108.2">23</text>
<text x="158.9" y="111.1">1</text>
<text x="164.4" y="111.1">2</text>
<text x="188.8" y="108.1">S</text>
<text x="122.9" y="117.5">11</text>
<text x="122.9" y="114.4">10</text>
<text x="125.4" y="118.1">LL2</text>
<text x="125.4" y="115">DRVH2</text>
<text x="147.9" y="114.7">DRVH1</text>
<text x="149.8" y="117.8">LL1</text>
<text x="153" y="117.5">20</text>
<text x="153" y="114.4">21</text>
<text x="84.5" y="125.2">D</text>
<text x="122.9" y="120.7">12</text>
<text x="125.4" y="121.3">DRVL2</text>
<text x="148" y="121">DRVL1</text>
<text x="153" y="120.7">19</text>
<text x="183.7" y="125.2">G</text>
<text x="188.7" y="123.7">D</text>
<text x="84.6" y="129.8">S</text>
<text x="89.5" y="126.7">G</text>
<text x="131.3" y="126.3" transform="rotate(-90 131.3 126.3)">PGND2</text>
<text x="131.9" y="128.7" transform="rotate(-90 131.9 128.7)">13</text>
<text x="134.4" y="126.3" transform="rotate(-90 134.4 126.3)">TRIP2</text>
<text x="135" y="128.7" transform="rotate(-90 135 128.7)">14</text>
<text x="137.5" y="126.3" transform="rotate(-90 137.5 126.3)">V5FILT</text>
<text x="138.1" y="128.7" transform="rotate(-90 138.1 128.7)">15</text>
<text x="140.6" y="126.3" transform="rotate(-90 140.6 126.3)">V5IN</text>
<text x="141.3" y="128.7" transform="rotate(-90 141.3 128.7)">16</text>
<text x="143.7" y="126.3" transform="rotate(-90 143.7 126.3)">TRIP1</text>
<text x="144.3" y="128.7" transform="rotate(-90 144.3 128.7)">17</text>
<text x="146.8" y="126.3" transform="rotate(-90 146.8 126.3)">PGND1</text>
<text x="147.4" y="128.7" transform="rotate(-90 147.4 128.7)">18</text>
<text x="188.8" y="128.3">S</text>
<text x="163.5" y="140.7">1</text>
<text x="169.1" y="140.7">2</text>
<text x="134.6" y="148">1</text>
<text x="143.9" y="148">1</text>
<text x="134.6" y="153.4">2</text>
<text x="143.9" y="153.4">2</text>
</g>
<g font-size="1.2" fill="#00f">
<text x="118.6" y="73.7">51124GND</text>
<text x="146.6" y="73.7">51124GND</text>
<text x="65.8" y="85.4">5-,7-,8-,9-,11-,13-,29-,30-,39-,48-</text>
<text x="101.2" y="88.7">12-,32-</text>
<text x="107.4" y="84.9">14-</text>
<text x="179.9" y="89.8">9-,10-,12-,13-,14-,32-,39-,43-,46-</text>
<text x="200.9" y="94.7">5-,7-,8-,9-,11-,13-,29-,30-,39-,48-</text>
<text x="165.1" y="105.1">14-</text>
<text x="239.8" y="105.6">10-,20-,24-,34-</text>
<text x="40.9" y="108.7">9-,10-,12-,13-,20-,23-,24-,26-,27-</text>
<text x="78.5" y="108.2">SI7326DN</text>
<text x="41" y="120.1">POWERPAD_2_0610</text>
<text x="227.4" y="120.1">POWERPAD_2_0610</text>
<text x="157.5" y="128.2">7-,9-,10-,11-,12-,13-,14-,30-,34-,38-,48-</text>
<text x="121.4" y="162">POWERPAD1x1m</text>
<text x="131.1" y="166.9">51124GND</text>
</g>
</svg>
